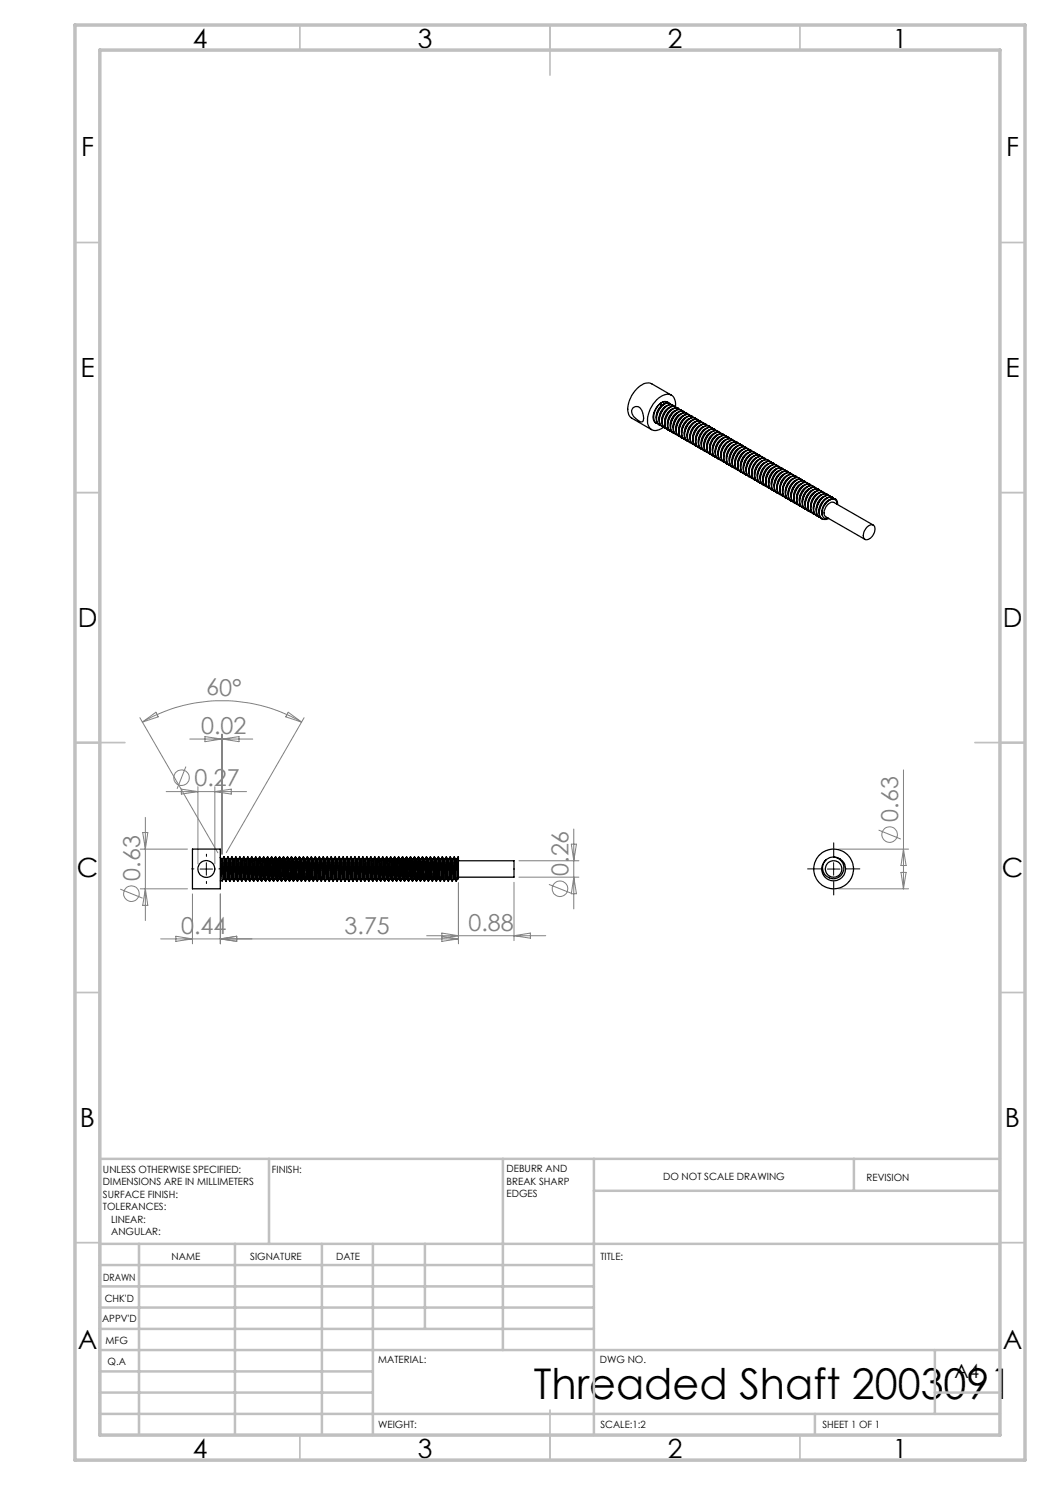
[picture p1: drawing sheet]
<svg xmlns="http://www.w3.org/2000/svg" width="210mm" height="297mm" viewBox="0 0 210 297" stroke-linecap="round" stroke-linejoin="round" font-family="sans-serif">
<g fill="none" stroke="#808080" stroke-width=".2">
<path d="M28 143.5l15.6 27.1M28.5 144.4a31.8 31.8 0 0 1 31.8 0M28.5 144.4l2.7-2 .4 1zM33.2 158.3h16.1M36.3 157.8l3.3 .5-3.3 .5zM37.2 153.3l-1.8 4.5M38 147.8h12.6M39.6 157.3v15.5M41 147.3l3.3 .5-3.3 .5zM43 157.3v15.5M43 158.3l3.2-.5v1zM44.3 146.8v24"/>
<path d="M44.5 146.8v24M44.5 147.8l3.3-.5v1zM57.6 142.4l2.7 2-3.1-1zM60.8 143.5l-15.5 27M180.7 154v23.8M24.1 177.8l4.4 1.8M28 169.8h9.5M28 177.8h9.5M28.5 166.5h1.1l-.5 3.3zM29.1 163.5v20.6M29.1 177.8l.5 3.3h-1.1zM38.5 178.8v10"/>
<path d="M44.1 178.8v10M91.7 176.6v12.2M102.8 176.5v11.6M103.8 172.2h12M103.8 175.4h12M109.8 176.9l4.4 1.7M114.3 168.8h1l-.5 3.4zM114.8 165.8v16M114.8 175.4l.5 3.3h-1zM167.7 169.8h14M167.7 177.8h14M175.7 166l4.5 1.8"/>
<path d="M180.2 174.5h1l-.5 3.3zM180.7 169.8l.5 3.3h-1zM32.1 187.8h59.6M35.2 187.3l3.3 .5-3.3 .5zM44.1 187.8l3.2-.5v1zM85.3 187.1h23.8M88.4 187.6l3.3-.5-3.3-.5v1.7l3.3-.5M88.4 187.3l3.3 .5M102.8 187.1l3.3-.5v1z"/>
<circle cx="36.3" cy="155.5" r="1.56"/>
<circle cx="26.3" cy="178.7" r="1.55"/>
<circle cx="112" cy="177.8" r="1.55"/>
<circle cx="177.9" cy="166.9" r="1.55"/>
</g>
<path d="M38.8 173.8h-.5M41.3 171.3v-.5M41.3 176.3v.4M43.8 173.8h.4M164.2 173.8h-2.7M166.7 171.3v-2.7M166.7 176.3v2.7M169.2 173.8h2.8" fill="none" stroke="#000" stroke-width=".2" stroke-dasharray="15.2 1.3 1.3 1.3"/>
<path d="M40 173.8h2.5M41.3 172.5v2.5M165.5 173.8h2.5M166.7 172.5v2.5" fill="none" stroke="#000" stroke-width=".2"/>
<g fill="none" stroke="#c0c0c0" stroke-width=".35">
<path d="M60 5v5M110 5v10M160 5v5M15 48.5h5M200 48.5h5M15 98.5h5M200 98.5h5M15 148.5h10M195 148.5h10M15 198.5h5M200 198.5h5M15 248.5h5"/>
<path d="M200 248.5h5M60 287v5M110 282v10M160 287v5"/>
</g>
<g fill="none" stroke="#c0c0c0" stroke-width=".5">
<path d="M53.8 231.8v17M100.6 231.8v38.2M118.8 231.8v55.2M118.8 238.2h81.2M170.8 231.8v6.4M200 231.8h-180v55.2M20 248.8h180M20 257.3h98.8M20 253h98.8M27.8 248.8v38.2M47 248.8v38.2M64.4 248.8v38.2"/>
<path d="M74.6 248.8v38.2M85 248.8v17M20 265.8h98.8M20 261.5h98.8M20 278.5h54.6M20 274.3h54.6M20 270h180M187 278.5h13M187 270v12.8M20 282.8h180M163 282.8v4.2"/>
</g>
<path d="M15 5h190v287h-190zM20 10h180v277h-180z" fill="none" stroke="#c0c0c0" stroke-width=".7"/>
<g fill="none" stroke="#000" stroke-width=".25">
<path d="M134.3 79.1l-3.9-2.3a2.6 2.6 0 0 0-3.1 1.1 5.3 5.3 0 0 0-1.5 5.1l.5 .6 4 2.3M126.6 81.6a1.18 1.18 0 0 1 1.2-.2 1.18 1.18 0 0 1 .7 1.1 1.89 1.89 0 0 1 0 1.8 2.55 2.55 0 0 1-2.2-2.2zM132 80.7a3.1 3.1 0 0 0-.9 3.8l.5 .2M132 80.7l.2 .5 .3-.2M132.3 80.5l.7-.2 1 .4M132.3 80.5a3.1 3.1 0 0 0-1.3 4l.3 .2M132.3 80.5l-.3 .2M132.5 81l-.3 .2a2.89 2.89 0 0 0-.9 2.4M132.5 81h.1M133.3 81.2a2.82 2.82 0 0 0-1.5 2.7M133.5 80.4h-.6l-.6 .1M133.5 80.4l.1 .1a3.3 3.3 0 0 0-2.2 4l.5 .5"/>
<path d="M133.5 80.4l-1 .6M133.9 81.5a2.83 2.83 0 0 0-1.5 2.8M134.2 80.9a1.3 1.3 0 0 0-1.9 .5 2.85 2.85 0 0 0-.6 3.4l.4 .3M134.4 81.8a2.94 2.94 0 0 0-1.5 2.8M134.5 81a1.57 1.57 0 0 0-1.9 .9 2.73 2.73 0 0 0-.4 3.2l.2 .2M134.8 81.2a1.01 1.01 0 0 0-1.7 .2 3.1 3.1 0 0 0-.9 3.7l.5 .3M135 82.1a2.94 2.94 0 0 0-1.5 2.8M135.1 81.3a1.81 1.81 0 0 0-1.9-2.4 5.6 5.6 0 0 0-3.6 6.2 1.65 1.65 0 0 0 2.8 .6l.3-.3M135.1 81.3a1.14 1.14 0 0 0-1.6 .5 2.86 2.86 0 0 0-.8 3.6l.3 .3M135.3 81.6a1.01 1.01 0 0 0-1.6 .1 3.1 3.1 0 0 0-.9 3.7l.4 .3M135.6 82.5a2.85 2.85 0 0 0-1.5 2.7M135.7 81.7a1.61 1.61 0 0 0-2 .8 2.86 2.86 0 0 0-.4 3.3l.3 .2"/>
<path d="M135.9 81.9a1.02 1.02 0 0 0-1.6 .1 3.4 3.4 0 0 0-1.1 3.5l.1 .3 .5 .2M136.1 82.8a2.85 2.85 0 0 0-1.5 2.7M136.2 82a1.58 1.58 0 0 0-2 .9 2.89 2.89 0 0 0-.4 3.2l.3 .2M136.5 82.2a1.07 1.07 0 0 0-1.7 .2 3.3 3.3 0 0 0-1.1 3.5l.2 .2 .5 .3M136.7 83.1a2.94 2.94 0 0 0-1.5 2.8M136.8 82.3a1.55 1.55 0 0 0-2 .9 2.89 2.89 0 0 0-.4 3.2l.3 .2M137 82.5a1.07 1.07 0 0 0-1.6 .2 3.3 3.3 0 0 0-1.1 3.5l.6 .5M137.3 83.4a2.94 2.94 0 0 0-1.6 2.8M137.3 82.7a1.16 1.16 0 0 0-1.6 .4 3 3 0 0 0-.8 3.6l.4 .2M137.6 82.8a1.07 1.07 0 0 0-1.6 .2 3.4 3.4 0 0 0-1.2 3.5l.7 .5M137.8 83.7a2.94 2.94 0 0 0-1.5 2.8M137.9 83a1.57 1.57 0 0 0-2 .9 2.91 2.91 0 0 0-.4 3.1l.3 .3"/>
<path d="M138.1 83.2a.98 .98 0 0 0-1.6 .1 3.4 3.4 0 0 0-1.1 3.5l.4 .5h.3M138.4 84.1a2.83 2.83 0 0 0-1.5 2.8M138.5 83.3a1.57 1.57 0 0 0-2 .9 2.91 2.91 0 0 0-.4 3.1l.2 .3M138.7 83.5a.98 .98 0 0 0-1.6 .1 3.3 3.3 0 0 0-1 3.8l.5 .3M138.9 84.4a2.75 2.75 0 0 0-1.5 2.8M139 83.6a1.55 1.55 0 0 0-1.9 .9 2.89 2.89 0 0 0-.5 3.2l.3 .2M139.2 83.8a1.05 1.05 0 0 0-1.6 .2 3.1 3.1 0 0 0-.9 3.7l.5 .3M139.5 84.7a2.82 2.82 0 0 0-1.5 2.8M139.6 83.9a1.55 1.55 0 0 0-2 .9 2.73 2.73 0 0 0-.4 3.2l.3 .2M139.8 84.1a1.05 1.05 0 0 0-1.6 .2 3.1 3.1 0 0 0-.9 3.7l.5 .3M140.1 85.1a2.83 2.83 0 0 0-1.5 2.7M140.1 84.2a1.49 1.49 0 0 0-1.9 1 2.73 2.73 0 0 0-.4 3.1l.2 .2"/>
<path d="M140.1 84.2l.1 .1M140.4 84.5l-.1-.1a1.3 1.3 0 0 0-1.9 .5 2.85 2.85 0 0 0-.6 3.5l.5 .2M140.6 85.4a2.94 2.94 0 0 0-1.5 2.8M140.7 84.6a1.57 1.57 0 0 0-2 .9 2.73 2.73 0 0 0-.4 3.1l.3 .3M140.9 84.8a1.01 1.01 0 0 0-1.6 .1 3.1 3.1 0 0 0-.9 3.8l.5 .3M141.2 85.7a2.94 2.94 0 0 0-1.5 2.8M141.3 84.9a1.14 1.14 0 0 0-1.6 .5 2.86 2.86 0 0 0-.8 3.6l.3 .2M141.5 85.1a1.01 1.01 0 0 0-1.6 .2 3.4 3.4 0 0 0-1.1 3.5l.4 .4 .2 .1M141.7 86a2.85 2.85 0 0 0-1.5 2.8M141.9 85.2a1.6 1.6 0 0 0-2.1 .9 2.8 2.8 0 0 0-.3 3.2l.2 .2M142.1 85.4a1.02 1.02 0 0 0-1.7 .2 3.4 3.4 0 0 0-1.1 3.5l.2 .3 .5 .2M142.3 86.4a2.94 2.94 0 0 0-1.5 2.7"/>
<path d="M142.4 85.5a1.58 1.58 0 0 0-2 1 2.8 2.8 0 0 0-.4 3.1l.3 .2M142.6 85.8a1.07 1.07 0 0 0-1.6 .1 3.3 3.3 0 0 0-1.1 3.5l.2 .3 .4 .2M142.9 86.7a2.94 2.94 0 0 0-1.5 2.8M142.9 85.9a1.55 1.55 0 0 0-1.9 .9 2.89 2.89 0 0 0-.5 3.2l.4 .2M143.2 86.1a1.07 1.07 0 0 0-1.6 .2 3.3 3.3 0 0 0-1.1 3.4l.6 .6M143.4 87a2.94 2.94 0 0 0-1.5 2.8M143.5 86.2a1.57 1.57 0 0 0-2 .9 2.89 2.89 0 0 0-.4 3.2l.3 .2M143.8 86.4a1.07 1.07 0 0 0-1.7 .2 3.4 3.4 0 0 0-1.1 3.5l.7 .5M144 87.3a2.94 2.94 0 0 0-1.5 2.8M144.1 86.5a1.57 1.57 0 0 0-2 .9 2.91 2.91 0 0 0-.4 3.2l.3 .2M144.3 86.7a.98 .98 0 0 0-1.6 .2 3.4 3.4 0 0 0-1.1 3.5l.4 .4 .2 .1M144.5 87.7a2.75 2.75 0 0 0-1.4 2.7"/>
<path d="M144.6 86.9a1.57 1.57 0 0 0-1.9 .8 2.91 2.91 0 0 0-.5 3.2l.3 .3M144.9 87.1a.98 .98 0 0 0-1.6 .1 3.3 3.3 0 0 0-1 3.8l.5 .2M145.1 88a2.75 2.75 0 0 0-1.5 2.7M145.2 87.2a1.55 1.55 0 0 0-2 .9 2.89 2.89 0 0 0-.4 3.2l.3 .2M145.4 87.4a1.05 1.05 0 0 0-1.6 .2 3.5 3.5 0 0 0-1.1 3.4l.4 .5h.3M145.7 88.3a2.82 2.82 0 0 0-1.5 2.7M145.8 87.5a1.55 1.55 0 0 0-2 .9 2.73 2.73 0 0 0-.4 3.2l.3 .2M146 87.7a1.05 1.05 0 0 0-1.6 .2 3.1 3.1 0 0 0-1 3.7l.5 .3M146.2 88.6a2.83 2.83 0 0 0-1.5 2.8M146.3 87.8a1.16 1.16 0 0 0-1.6 .5 2.9 2.9 0 0 0-.8 3.6l.3 .2M146.5 88a1.05 1.05 0 0 0-1.6 .2 3.1 3.1 0 0 0-.9 3.7l.5 .3M146.8 88.9a2.94 2.94 0 0 0-1.5 2.8"/>
<path d="M146.9 88.2a1.57 1.57 0 0 0-2 .8 2.73 2.73 0 0 0-.4 3.2l.3 .3M147.1 88.4a1.01 1.01 0 0 0-1.6 .1 3.1 3.1 0 0 0-.9 3.7l.4 .3M147.4 89.2a2.94 2.94 0 0 0-1.6 2.8M147.5 88.5a1.14 1.14 0 0 0-1.6 .4 2.86 2.86 0 0 0-.8 3.6l.2 .3M147.7 88.7a1.01 1.01 0 0 0-1.6 .1 3.4 3.4 0 0 0-1.1 3.5l.3 .5h.3M147.9 89.6a2.85 2.85 0 0 0-1.5 2.8M148 88.8a1.6 1.6 0 0 0-2 .9 2.8 2.8 0 0 0-.4 3.2l.3 .2M148.2 89a1.02 1.02 0 0 0-1.6 .1 3.4 3.4 0 0 0-1.1 3.6l.2 .2 .5 .3M148.5 89.9a2.94 2.94 0 0 0-1.5 2.8M148.6 89.1a1.58 1.58 0 0 0-2 .9 2.8 2.8 0 0 0-.4 3.2l.3 .2M148.8 89.3a1.07 1.07 0 0 0-1.6 .2 3.3 3.3 0 0 0-1.1 3.5l.1 .2 .5 .3M149 90.2a2.94 2.94 0 0 0-1.5 2.8"/>
<path d="M149.1 89.4a1.55 1.55 0 0 0-2 .9 2.89 2.89 0 0 0-.4 3.2l.3 .2M149.4 89.6a1.07 1.07 0 0 0-1.7 .2 3.3 3.3 0 0 0-1.1 3.5l.7 .5M149.6 90.6a2.94 2.94 0 0 0-1.5 2.7M149.7 89.8a1.57 1.57 0 0 0-2 .9 2.89 2.89 0 0 0-.4 3.1l.3 .2M149.8 95.3v.1M149.9 90a1.02 1.02 0 0 0-1.6 .1 3.4 3.4 0 0 0-1.1 3.5l.6 .6M150.2 90.9a2.94 2.94 0 0 0-1.5 2.8M150.2 90.1a1.57 1.57 0 0 0-1.9 .9 2.91 2.91 0 0 0-.5 3.2l.4 .2M150.5 90.3a1.02 1.02 0 0 0-1.6 .1 3.4 3.4 0 0 0-1.2 3.5l.4 .5 .3 .1M150.7 91.2a2.7 2.7 0 0 0-1.5 2.8M150.8 90.4a1.57 1.57 0 0 0-2 .9 2.96 2.96 0 0 0-.4 3.2l.3 .2M151 90.6a.98 .98 0 0 0-1.6 .2 3.3 3.3 0 0 0-.9 3.7l.5 .3"/>
<path d="M151.3 91.5a2.75 2.75 0 0 0-1.5 2.8M151.4 90.7a1.55 1.55 0 0 0-2 .9 2.89 2.89 0 0 0-.4 3.2l.3 .2M151.6 90.9a1.05 1.05 0 0 0-1.6 .2 3.5 3.5 0 0 0-1.1 3.5l.4 .4 .2 .1M151.8 91.9a2.83 2.83 0 0 0-1.4 2.7M151.9 91a1.55 1.55 0 0 0-1.9 1 2.73 2.73 0 0 0-.5 3.1l.3 .2M152.2 91.3a1.05 1.05 0 0 0-1.7 .1 3.1 3.1 0 0 0-.9 3.8l.5 .3M152.4 92.2a2.83 2.83 0 0 0-1.5 2.8M152.5 91.4a1.16 1.16 0 0 0-1.6 .4 2.9 2.9 0 0 0-.8 3.7l.3 .2M152.7 91.6a1.05 1.05 0 0 0-1.6 .2 3.1 3.1 0 0 0-.9 3.7l.4 .3M153 92.5a2.83 2.83 0 0 0-1.5 2.8M153.1 91.7a1.57 1.57 0 0 0-2 .9 2.73 2.73 0 0 0-.4 3.2l.3 .2M153.3 91.9a1.01 1.01 0 0 0-1.6 .2 3.1 3.1 0 0 0-1 3.7l.5 .3"/>
<path d="M153.5 92.8a2.94 2.94 0 0 0-1.5 2.8M153.6 92a1.57 1.57 0 0 0-1.9 .9 2.74 2.74 0 0 0-.5 3.2l.3 .2M153.8 92.2a1.01 1.01 0 0 0-1.6 .2 3.4 3.4 0 0 0-1.1 3.5l.4 .4 .3 .1M154.1 93.2a2.85 2.85 0 0 0-1.5 2.7M154.2 92.4a1.6 1.6 0 0 0-2 .9 2.8 2.8 0 0 0-.4 3.1l.3 .3M154.4 92.6a1 1 0 0 0-1.6 .1 3.3 3.3 0 0 0-1.1 3.5l.1 .3 .5 .2M154.7 93.5a2.94 2.94 0 0 0-1.6 2.7M154.8 92.7a1.58 1.58 0 0 0-2 .9 2.8 2.8 0 0 0-.4 3.2l.2 .2M155 92.9a1.07 1.07 0 0 0-1.6 .2 3.3 3.3 0 0 0-1.1 3.5l.6 .5M155.2 93.8a2.94 2.94 0 0 0-1.5 2.8M155.3 93a1.5 1.5 0 0 0-2 .9 2.89 2.89 0 0 0-.4 3.2l.3 .2M155.5 93.2a1.07 1.07 0 0 0-1.6 .2 3.3 3.3 0 0 0-1.1 3.5l.7 .5"/>
<path d="M155.8 94.1a2.94 2.94 0 0 0-1.5 2.8M155.9 93.3a1.57 1.57 0 0 0-2 .9 2.89 2.89 0 0 0-.4 3.2l.3 .2M156.1 93.6a1.02 1.02 0 0 0-1.6 .1 3.4 3.4 0 0 0-1.1 3.5l.6 .5M156.4 94.4a2.94 2.94 0 0 0-1.6 2.8M156.4 93.7a1.57 1.57 0 0 0-2 .8 2.91 2.91 0 0 0-.4 3.2l.3 .3M156.7 93.9a1.02 1.02 0 0 0-1.7 .1 3.4 3.4 0 0 0-1.1 3.5l.4 .5h.3M156.9 94.8a2.7 2.7 0 0 0-1.5 2.7M157 94a1.55 1.55 0 0 0-2 .9 2.89 2.89 0 0 0-.4 3.2l.3 .2M157.2 94.2a.98 .98 0 0 0-1.6 .1 3.5 3.5 0 0 0-1.1 3.6l.4 .4 .3 .1M157.4 95.1a2.75 2.75 0 0 0-1.4 2.8M157.6 94.3a1.55 1.55 0 0 0-2 .9 2.89 2.89 0 0 0-.4 3.2l.2 .2M157.8 94.5a1.05 1.05 0 0 0-1.7 .2 3.5 3.5 0 0 0-1.1 3.5l.4 .4 .3 .1"/>
<path d="M158 95.4a2.83 2.83 0 0 0-1.5 2.8M158.1 94.6a1.55 1.55 0 0 0-2 .9 2.73 2.73 0 0 0-.4 3.2l.3 .2M158.3 94.8a1.29 1.29 0 0 0-1.9 .5 2.8 2.8 0 0 0-.6 3.4l.5 .3M158.6 95.7a2.83 2.83 0 0 0-1.5 2.8M158.7 95a1.57 1.57 0 0 0-2 .8 2.73 2.73 0 0 0-.4 3.2l.3 .2M158.9 95.1a1.05 1.05 0 0 0-1.6 .2 3.1 3.1 0 0 0-.9 3.8l.4 .2M159.1 96.1a2.83 2.83 0 0 0-1.4 2.7M159.2 95.3a1.57 1.57 0 0 0-1.9 .9 2.74 2.74 0 0 0-.5 3.1l.3 .3M159.5 95.5a1.01 1.01 0 0 0-1.7 .1 3.1 3.1 0 0 0-.9 3.8l.5 .3M159.7 96.4a2.85 2.85 0 0 0-1.5 2.8M159.8 95.6a1.57 1.57 0 0 0-2 .9 2.74 2.74 0 0 0-.4 3.2l.3 .2M160 95.8a1.01 1.01 0 0 0-1.6 .2 3.2 3.2 0 0 0-.9 3.7l.4 .3"/>
<path d="M160.3 96.7a2.85 2.85 0 0 0-1.5 2.8M160.4 95.9a1.6 1.6 0 0 0-2 .9 2.8 2.8 0 0 0-.4 3.2l.3 .2M160.6 96.1a1.07 1.07 0 0 0-1.6 .2 3.3 3.3 0 0 0-1.1 3.5l.1 .2 .5 .3M160.8 97a2.94 2.94 0 0 0-1.5 2.8M160.9 96.2a1.58 1.58 0 0 0-2 1 2.8 2.8 0 0 0-.4 3.1l.3 .2M161.1 96.4a1.07 1.07 0 0 0-1.6 .2 3.3 3.3 0 0 0-1.1 3.5l.7 .5M161.4 97.4a2.94 2.94 0 0 0-1.5 2.8M161.4 96.6a2 2 0 0 0-2.2 1.4 2.17 2.17 0 0 0 .1 2.8l.1 .1M161.4 96.5l.1 .1M161.7 96.8a1.07 1.07 0 0 0-1.6 .1 3.3 3.3 0 0 0-1.1 3.5l.6 .6M162 97.7a2.94 2.94 0 0 0-1.6 2.8M162 96.9a1.57 1.57 0 0 0-1.9 .9 2.89 2.89 0 0 0-.5 3.2l.3 .2"/>
<path d="M162.3 97.1a1.02 1.02 0 0 0-1.6 .2 3.4 3.4 0 0 0-1.2 3.4l.7 .6M162.5 98a2.94 2.94 0 0 0-1.5 2.8M162.6 97.2a1.57 1.57 0 0 0-2 .9 2.91 2.91 0 0 0-.4 3.2l.3 .2M162.8 97.4a1.02 1.02 0 0 0-1.6 .2 3.5 3.5 0 0 0-1.1 3.5l.4 .4 .3 .1M163.1 98.4a2.85 2.85 0 0 0-1.5 2.7M163.2 97.5a1.55 1.55 0 0 0-2 1 2.89 2.89 0 0 0-.4 3.1l.3 .2M163.4 97.8a.98 .98 0 0 0-1.6 .1 3.5 3.5 0 0 0-1.1 3.5l.3 .4 .3 .1M163.6 98.7a2.82 2.82 0 0 0-1.5 2.7M163.7 97.9a1.55 1.55 0 0 0-2 .9 2.89 2.89 0 0 0-.4 3.1l.3 .3M163.9 98.1a1.05 1.05 0 0 0-1.6 .1 3.5 3.5 0 0 0-1.1 3.5l.4 .5h.3M164.2 99a2.83 2.83 0 0 0-1.5 2.8M164.3 98.2a1.55 1.55 0 0 0-2 .9 2.89 2.89 0 0 0-.4 3.2l.3 .2"/>
<path d="M164.5 98.4a1.29 1.29 0 0 0-1.9 .5 2.8 2.8 0 0 0-.6 3.4l.5 .3M164.7 99.3a2.83 2.83 0 0 0-1.4 2.8M164.9 98.5a1.57 1.57 0 0 0-2 .9 2.73 2.73 0 0 0-.4 3.2l.2 .2M165.1 98.7a1.01 1.01 0 0 0-1.7 .2 3.1 3.1 0 0 0-.9 3.7l.5 .3M165.3 99.6a2.83 2.83 0 0 0-1.5 2.8M165.4 98.8a1.57 1.57 0 0 0-2 .9 2.74 2.74 0 0 0-.4 3.2l.3 .2M165.6 99.1a1.01 1.01 0 0 0-1.6 .1 3.1 3.1 0 0 0-.9 3.7l.4 .3M165.9 100a2.73 2.73 0 0 0-1.4 3.1M166 100a.92 .92 0 0 1 1-.1 .92 .92 0 0 1 .4 1M166 100a.91 .91 0 0 1 1.1-.2 .91 .91 0 0 1 .4 1.1M166 100l-1.1 1.1M166 99.2a1.57 1.57 0 0 0-2 .8 2.74 2.74 0 0 0-.4 3.2l.3 .3"/>
<path d="M166.2 99.4a1.01 1.01 0 0 0-1.6 .1 3.2 3.2 0 0 0-.9 3.8l.4 .2M166.5 99.5a1.6 1.6 0 0 0-2 .9 2.8 2.8 0 0 0-.4 3.2l.3 .2M166.8 99.7a1.07 1.07 0 0 0-1.7 .2 3.3 3.3 0 0 0-1.1 3.5 1.17 1.17 0 0 0 1.7 .3M167.1 99.8a1.58 1.58 0 0 0-2 .9l-.2 .4M164.9 101.1a1.9 1.9 0 0 0 0 2.5h.8M173.4 105.5a.89 .89 0 0 1 1.5-.1 2.07 2.07 0 0 1-1.9 2.5 1.75 1.75 0 0 1 .4-2.4zM174.7 105l-7.9-4.5a1.63 1.63 0 0 0-1.8 1.4 1.21 1.21 0 0 0 .1 1.5l7.9 4.5M38.5 169.8h5.6v8h-5.6zM44.1 176.2h.3M44.3 171.8h.2M44.5 171.8l.4 3.9M44.7 175.8l-.3 .4"/>
<path d="M44.7 175.8l-.3-3.7-.3-.6 .3 4.7M44.7 175.8h.2M44.8 171.4a8.8 8.8 0 0 1 .3 3.3l.2 1.5M44.8 171.4l.3 4.5 .1 .3M44.8 171.4l-.3 .4M44.9 171.5a6.8 6.8 0 0 1 .5 3.3l.1 1h.2l.2 .4M44.9 175.8l.2 .4M45.1 171.8h.2l.1 .3 .3 3.6M45.3 171.9l.2-.5 .4 4.8M45.5 175.8l-.2 .4M45.5 171.4l.2 .4 .3 4.4M45.6 171.5l.4 .6 .3 3.7"/>
<path d="M45.9 171.8h.2v.3l.4 3.6M45.9 176.2h.1M46.1 171.9l.3-.5 .3 4.5 .1 .3M46.3 175.8l-.3 .4M46.3 175.8h.2M46.4 171.4a8.8 8.8 0 0 1 .3 3.3l.1 1.5 .3-.4M46.5 171.5a6.8 6.8 0 0 1 .5 3.3l.1 1h.2l.2 .4M46.5 175.8l.2 .4M46.7 171.8h.2l.1 .3 .3 3.6M46.8 171.9l.3-.5 .4 4.8M47.1 171.4l.2 .4 .3 4.4M47.2 171.5l.4 .6 .3 3.7"/>
<path d="M47.5 171.8h.2v.3l.3 3.6M47.5 176.2h.1M47.7 171.9l.2-.5 .4 4.5 .1 .3M47.9 175.8l-.3 .4M47.9 175.8h.2M47.9 171.4a8.8 8.8 0 0 1 .4 3.3l.1 1.5 .3-.4M48 171.5a6.8 6.8 0 0 1 .5 3.3l.1 1h.3l.2 .4M48 175.8l.3 .4M48.3 171.8h.2v.3l.4 3.6M48.4 171.9l.3-.5 .4 4.8M48.7 171.4l.2 .4 .3 4.4M48.8 171.5l.3 .6 .4 3.7"/>
<path d="M49.1 171.8h.1l.1 .3 .3 3.6M49.1 176.2h.1M49.2 171.9l.3-.5 .4 4.8M49.5 175.8l-.3 .4M49.5 175.8h.1l.3 .4M49.5 171.4a8.8 8.8 0 0 1 .3 3.3l.2 1.5M49.6 171.5a6.8 6.8 0 0 1 .5 3.3l.1 1M49.8 171.8h.3v.3l.3 3.6M49.9 176.2h.1M50 171.9l.3-.5 .4 4.8M50.2 175.8h.2l.3 .4M50.3 175.8l-.3 .4"/>
<path d="M50.3 171.4l.2 .4 .3 4.4M50.4 171.5l.3 .6 .3 3.7M50.7 171.8h.1l.1 .3 .3 3.6M50.7 176.2h.1M50.8 171.9l.3-.5 .3 4.5 .2 .3M51 175.8l-.2 .4M51 175.8h.3M51.1 171.4a8.8 8.8 0 0 1 .3 3.3l.2 1.5M51.2 171.5a6.8 6.8 0 0 1 .5 3.3l.1 1h.2l.3 .4M51.2 175.8l.3 .4M51.4 171.8h.2l.1 .3 .3 3.6M51.6 171.9l.3-.5 .4 4.8"/>
<path d="M51.9 175.8l-.3 .4M51.9 171.4l.2 .4 .3 4.4M52 171.5l.3 .6 .3 3.7M52.2 171.8h.2l.1 .3 .3 3.6M52.3 176.2h.1M52.4 171.9l.3-.5 .3 4.5 .2 .3M52.6 175.8l-.2 .4M52.6 175.8h.2M52.7 171.4a8.8 8.8 0 0 1 .3 3.3l.2 1.5 .2-.4M52.8 171.5a6.8 6.8 0 0 1 .5 3.3l.1 1h.2l.3 .4M52.8 175.8l.3 .4M53 171.8h.2l.1 .3 .3 3.6"/>
<path d="M53.2 171.9l.3-.5 .4 4.8M53.5 171.4l.2 .4 .3 4.4M53.6 171.5l.3 .6 .3 3.7M53.8 171.8h.2l.1 .3 .3 3.6M53.9 176.2h.1M54 171.9l.3-.5 .3 4.5 .2 .3M54.2 175.8l-.2 .4M54.2 175.8h.2M54.3 171.4a8.8 8.8 0 0 1 .3 3.3l.2 1.5 .2-.4M54.4 171.5a6.8 6.8 0 0 1 .5 3.3l.1 1h.2l.3 .4M54.4 175.8l.2 .4M54.6 171.8h.2l.1 .3 .3 3.6"/>
<path d="M54.8 171.9l.3-.5 .4 4.8M55.1 171.4l.1 .4 .4 4.4M55.2 171.5l.3 .6 .3 3.7M55.4 171.8h.2l.1 .3 .3 3.6M55.5 176.2h.1M55.6 171.9l.3-.5 .4 4.8M55.8 175.8l-.2 .4M55.8 175.8h.2l.2 .4M55.9 171.4a8.8 8.8 0 0 1 .3 3.3l.2 1.5M56 171.5a6.8 6.8 0 0 1 .5 3.3l.1 1M56.2 171.8h.2l.1 .3 .3 3.6M56.3 176.2h.1"/>
<path d="M56.4 171.9l.3-.5 .3 4.8M56.6 175.8h.2l.2 .4M56.6 175.8l-.2 .4M56.7 171.4l.1 .4 .3 4.4M56.8 171.5l.3 .6 .3 3.7M57 171.8h.2l.1 .3 .3 3.6M57 176.2h.1M57.2 171.9l.3-.5 .3 4.5 .1 .3M57.4 175.8l-.3 .4M57.4 175.8h.2M57.5 171.4a8.8 8.8 0 0 1 .3 3.3l.2 1.5M57.6 171.5a6.8 6.8 0 0 1 .5 3.3l.1 1h.2l.2 .4"/>
<path d="M57.6 175.8l.2 .4M57.8 171.8h.2l.1 .3 .3 3.6M58 171.9l.2-.5 .4 4.8M58.2 175.8l-.2 .4M58.2 171.4l.2 .4 .3 4.4M58.3 171.5l.4 .6 .3 3.7M58.6 171.8h.2v.3l.4 3.6M58.6 176.2h.1M58.8 171.9l.3-.5 .3 4.5 .1 .3M59 175.8l-.3 .4M59 175.8h.2M59.1 171.4a8.8 8.8 0 0 1 .3 3.3l.1 1.5 .3-.4"/>
<path d="M59.2 171.5a6.8 6.8 0 0 1 .5 3.3l.1 1h.2l.2 .4M59.2 175.8l.2 .4M59.4 171.8h.2l.1 .3 .3 3.6M59.5 171.9l.3-.5 .4 4.8M59.8 171.4l.2 .4 .3 4.4M59.9 171.5l.4 .6 .3 3.7M60.2 171.8h.2v.3l.3 3.6M60.2 176.2h.1M60.4 171.9l.2-.5 .4 4.5 .1 .3M60.6 175.8l-.3 .4M60.6 175.8h.2M60.6 171.4a8.8 8.8 0 0 1 .4 3.3l.1 1.5 .3-.4"/>
<path d="M60.7 171.5a6.8 6.8 0 0 1 .5 3.3l.1 1h.3l.2 .4M60.7 175.8l.3 .4M61 171.8h.2v.3l.4 3.6M61.1 171.9l.3-.5 .4 4.8M61.4 171.4l.2 .4 .3 4.4M61.5 171.5l.3 .6 .4 3.7M61.8 171.8h.1l.1 .3 .3 3.6M61.8 176.2h.1M61.9 171.9l.3-.5 .4 4.8M62.2 175.8l-.3 .4M62.2 175.8h.1l.3 .4M62.2 171.4a8.8 8.8 0 0 1 .3 3.3l.2 1.5"/>
<path d="M62.3 171.5a6.8 6.8 0 0 1 .5 3.3l.1 1M62.5 171.8h.3v.3l.3 3.6M62.6 176.2h.1M62.7 171.9l.3-.5 .4 4.8M62.9 175.8h.2l.3 .4M63 175.8l-.3 .4M63 171.4l.2 .4 .3 4.4M63.1 171.5l.3 .6 .3 3.7M63.4 171.8h.1l.1 .3 .3 3.6M63.4 176.2h.1M63.5 171.9l.3-.5 .3 4.5 .2 .3M63.7 175.8l-.2 .4"/>
<path d="M63.7 175.8h.3M63.8 171.4a8.8 8.8 0 0 1 .3 3.3l.2 1.5M63.9 171.5a6.8 6.8 0 0 1 .5 3.3l.1 1h.2l.3 .4M63.9 175.8l.3 .4M64.1 171.8h.2l.1 .3 .3 3.6M64.3 171.9l.3-.5 .4 4.8M64.6 175.8l-.3 .4M64.6 171.4l.2 .4 .3 4.4M64.7 171.5l.3 .6 .3 3.7M64.9 171.8h.2l.1 .3 .3 3.6M65 176.2h.1M65.1 171.9l.3-.5 .3 4.5 .2 .3"/>
<path d="M65.3 175.8l-.2 .4M65.3 175.8h.2M65.4 171.4a8.8 8.8 0 0 1 .3 3.3l.2 1.5 .2-.4M65.5 171.5a6.8 6.8 0 0 1 .5 3.3l.1 1h.2l.3 .4M65.5 175.8l.3 .4M65.7 171.8h.2l.1 .3 .3 3.6M65.9 171.9l.3-.5 .4 4.8M66.2 171.4l.2 .4 .3 4.4M66.3 171.5l.3 .6 .3 3.7M66.5 171.8h.2l.1 .3 .3 3.6M66.6 176.2h.1M66.7 171.9l.3-.5 .3 4.5 .2 .3"/>
<path d="M66.9 175.8l-.2 .4M66.9 175.8h.2M67 171.4a8.8 8.8 0 0 1 .3 3.3l.2 1.5 .2-.4M67.1 171.5a6.8 6.8 0 0 1 .5 3.3l.1 1h.2l.3 .4M67.1 175.8l.2 .4M67.3 171.8h.2l.1 .3 .3 3.6M67.5 171.9l.3-.5 .4 4.8M67.8 171.4l.1 .4 .4 4.4M67.9 171.5l.3 .6 .3 3.7M68.1 171.8h.2l.1 .3 .3 3.6M68.2 176.2h.1M68.3 171.9l.3-.5 .4 4.8"/>
<path d="M68.5 175.8l-.2 .4M68.5 175.8h.2l.2 .4M68.6 171.4a8.8 8.8 0 0 1 .3 3.3l.2 1.5M68.7 171.5a6.8 6.8 0 0 1 .5 3.3l.1 1M68.9 171.8h.2l.1 .3 .3 3.6M69 176.2h.1M69.1 171.9l.3-.5 .3 4.8M69.3 175.8h.2l.2 .4M69.3 175.8l-.2 .4M69.4 171.4l.1 .4 .3 4.4M69.5 171.5l.3 .6 .3 3.7M69.7 171.8h.2l.1 .3 .3 3.6"/>
<path d="M69.7 176.2h.1M69.9 171.9l.3-.5 .3 4.5 .1 .3M70.1 175.8l-.3 .4M70.1 175.8h.2M70.2 171.4a8.8 8.8 0 0 1 .3 3.3l.2 1.5M70.3 171.5a6.8 6.8 0 0 1 .5 3.3l.1 1h.2l.2 .4M70.3 175.8l.2 .4M70.5 171.8h.2l.1 .3 .3 3.6M70.7 171.9l.2-.5 .4 4.8M70.9 175.8l-.2 .4M70.9 171.4l.2 .4 .3 4.4M71 171.5l.4 .6 .3 3.7"/>
<path d="M71.3 171.8h.2v.3l.4 3.6M71.3 176.2h.1M71.5 171.9l.3-.5 .3 4.5 .1 .3M71.7 175.8l-.3 .4M71.7 175.8h.2M71.8 171.4a8.8 8.8 0 0 1 .3 3.3l.1 1.5 .3-.4M71.9 171.5a6.8 6.8 0 0 1 .5 3.3l.1 1h.2l.2 .4M71.9 175.8l.2 .4M72.1 171.8h.2l.1 .3 .3 3.6M72.2 171.9l.3-.5 .4 4.8M72.5 171.4l.2 .4 .3 4.4M72.6 171.5l.4 .6 .3 3.7"/>
<path d="M72.9 171.8h.2v.3l.3 3.6M72.9 176.2h.1M73.1 171.9l.2-.5 .4 4.5 .1 .3M73.3 175.8l-.3 .4M73.3 175.8h.2M73.3 171.4a8.8 8.8 0 0 1 .4 3.3l.1 1.5 .3-.4M73.4 171.5a6.8 6.8 0 0 1 .5 3.3l.1 1h.3l.2 .4M73.4 175.8l.3 .4M73.7 171.8h.2v.3l.4 3.6M73.8 171.9l.3-.5 .4 4.8M74.1 171.4l.2 .4 .3 4.4M74.2 171.5l.3 .6 .4 3.7"/>
<path d="M74.5 171.8h.1l.1 .3 .3 3.6M74.5 176.2h.1M74.6 171.9l.3-.5 .4 4.8M74.9 175.8l-.3 .4M74.9 175.8h.1l.3 .4M74.9 171.4a8.8 8.8 0 0 1 .3 3.3l.2 1.5M75 171.5a6.8 6.8 0 0 1 .5 3.3l.1 1M75.2 171.8h.3v.3l.3 3.6M75.3 176.2h.1M75.4 171.9l.3-.5 .4 4.8M75.6 175.8h.2l.3 .4M75.7 175.8l-.3 .4"/>
<path d="M75.7 171.4l.2 .4 .3 4.4M75.8 171.5l.3 .6 .3 3.7M76.1 171.8h.1l.1 .3 .3 3.6M76.1 176.2h.1M76.2 171.9l.3-.5 .3 4.5 .2 .3M76.4 175.8l-.2 .4M76.4 175.8h.3M76.5 171.4a8.8 8.8 0 0 1 .3 3.3l.2 1.5M76.6 171.5a6.8 6.8 0 0 1 .5 3.3l.1 1h.2l.3 .4M76.6 175.8l.3 .4M76.8 171.8h.2l.1 .3 .3 3.6M77 171.9l.3-.5 .4 4.8"/>
<path d="M77.3 175.8l-.3 .4M77.3 171.4l.2 .4 .3 4.4M77.4 171.5l.3 .6 .3 3.7M77.6 171.8h.2l.1 .3 .3 3.6M77.7 176.2h.1M77.8 171.9l.3-.5 .3 4.5 .2 .3M78 175.8l-.2 .4M78 175.8h.2M78.1 171.4a8.8 8.8 0 0 1 .3 3.3l.2 1.5 .2-.4M78.2 171.5a6.8 6.8 0 0 1 .5 3.3l.1 1h.2l.3 .4M78.2 175.8l.3 .4M78.4 171.8h.2l.1 .3 .3 3.6"/>
<path d="M78.6 171.9l.3-.5 .4 4.8M78.9 171.4l.2 .4 .3 4.4M79 171.5l.3 .6 .3 3.7M79.2 171.8h.2l.1 .3 .3 3.6M79.3 176.2h.1M79.4 171.9l.3-.5 .3 4.5 .2 .3M79.6 175.8l-.2 .4M79.6 175.8h.2M79.7 171.4a8.8 8.8 0 0 1 .3 3.3l.2 1.5 .2-.4M79.8 171.5a6.8 6.8 0 0 1 .5 3.3l.1 1h.2l.3 .4M79.8 175.8l.2 .4M80 171.8h.2l.1 .3 .3 3.6"/>
<path d="M80.2 171.9l.3-.5 .4 4.8M80.5 171.4l.1 .4 .4 4.4M80.6 171.5l.3 .6 .3 3.7M80.8 171.8h.2l.1 .3 .3 3.6M80.9 176.2h.1M81 171.9l.3-.5 .4 4.8M81.2 175.8l-.2 .4M81.2 175.8h.2l.2 .4M81.3 171.4a8.8 8.8 0 0 1 .3 3.3l.2 1.5M81.4 171.5a6.8 6.8 0 0 1 .5 3.3l.1 1M81.6 171.8h.2l.1 .3 .3 3.6M81.7 176.2h.1"/>
<path d="M81.8 171.9l.3-.5 .3 4.8M82 175.8h.2l.2 .4M82 175.8l-.2 .4M82.1 171.4l.1 .4 .3 4.4M82.2 171.5l.3 .6 .3 3.7M82.4 171.8h.2l.1 .3 .3 3.6M82.4 176.2h.1M82.6 171.9l.3-.5 .3 4.5 .1 .3M82.8 175.8l-.3 .4M82.8 175.8h.2M82.9 171.4a8.8 8.8 0 0 1 .3 3.3l.2 1.5M83 171.5a6.8 6.8 0 0 1 .5 3.3l.1 1h.2l.2 .4"/>
<path d="M83 175.8l.2 .4M83.2 171.8h.2l.1 .3 .3 3.6M83.4 171.9l.2-.5 .4 4.8M83.6 175.8l-.2 .4M83.6 171.4l.2 .4 .3 4.4M83.7 171.5l.4 .6 .3 3.7M84 171.8h.2v.3l.4 3.6M84 176.2h.1M84.2 171.9l.3-.5 .3 4.5 .1 .3M84.4 175.8l-.3 .4M84.4 175.8h.2M84.5 171.4a8.8 8.8 0 0 1 .3 3.3l.1 1.5 .3-.4"/>
<path d="M84.6 171.5a6.8 6.8 0 0 1 .5 3.3l.1 1h.2l.2 .4M84.6 175.8l.2 .4M84.8 171.8h.2l.1 .3 .3 3.6M84.9 171.9l.3-.5 .4 4.8M85.2 171.4l.2 .4 .3 4.4M85.3 171.5l.4 .6 .3 3.7M85.6 171.8h.2v.3l.3 3.6M85.6 176.2h.1M85.8 171.9l.2-.5 .4 4.5 .1 .3M86 175.8l-.3 .4M86 175.8h.2M86 171.4a8.8 8.8 0 0 1 .4 3.3l.1 1.5 .3-.4"/>
<path d="M86.1 171.5a6.8 6.8 0 0 1 .5 3.3l.1 1h.3l.2 .4M86.1 175.8l.3 .4M86.4 171.8h.2v.3l.4 3.6M86.5 171.9l.3-.5 .4 4.8M86.8 171.4l.2 .4 .3 4.4M86.9 171.5l.3 .6 .4 3.7M87.2 171.8h.1l.1 .3 .3 3.6M87.2 176.2h.1M87.3 171.9l.3-.5 .4 4.8M87.6 175.8l-.3 .4M87.6 175.8h.1l.3 .4M87.6 171.4a8.8 8.8 0 0 1 .3 3.3l.2 1.5"/>
<path d="M87.7 171.5a6.8 6.8 0 0 1 .5 3.3l.1 1M87.9 171.8h.3v.3l.3 3.6M88 176.2h.1M88.1 171.9l.3-.5 .4 4.8M88.3 175.8h.2l.3 .4M88.4 175.8l-.3 .4M88.4 171.4l.2 .4 .3 4.4M88.5 171.5l.3 .6 .3 3.7M88.8 171.8h.1l.1 .3 .3 3.6M88.8 176.2h.1M88.9 171.9l.3-.5 .3 4.5 .2 .3M89.1 175.8l-.2 .4"/>
<path d="M89.1 175.8h.3M89.2 171.4a8.8 8.8 0 0 1 .3 3.3l.2 1.5M89.3 171.5a6.8 6.8 0 0 1 .5 3.3l.1 1h.2l.3 .4M89.3 175.8l.3 .4M89.5 171.8h.2l.1 .3 .3 3.6M89.7 171.9l.3-.5 .4 4.8M90 175.8l-.3 .4M90 171.4l.2 .4 .3 4.4M90.1 171.5l.3 .6 .3 3.7M90.3 171.8h.2l.1 .3 .3 3.6M90.4 176.2h.1M90.5 171.9l.3-.5 .3 4.5 .2 .3"/>
<path d="M90.7 175.8l-.2 .4M90.7 175.8h.2M90.8 171.4a8.8 8.8 0 0 1 .3 3.3l.2 1.5 .2-.4M90.9 171.5a6.8 6.8 0 0 1 .5 3.3l.1 1h.2v-.2M90.9 175.8l.3 .4M91.1 171.8h.2l.1 .3 .3 3.5M91.3 171.9l.3-.5 .1 .6M91.6 171.4h.1v.6M91.7 172v3.6M91.7 172.2h11.1v3.2h-11.1M166.7 171.4a2.38 2.38 0 0 1 2.4 3 2.38 2.38 0 0 1-3.6 1.4 2.38 2.38 0 0 1-.4-3.8M168.1 171.8h.1"/>
<circle cx="41.3" cy="173.8" r="1.7"/>
<circle cx="166.7" cy="173.6" r="2.15"/>
<circle cx="166.7" cy="173.8" r="4"/>
<circle cx="166.7" cy="173.8" r="1.66"/>
</g>
<text font-size="8.5" x="106.8" y="279.7">Threaded Shaft 2003091</text>
<g font-size="5.3">
<text x="38.5" y="9.5">4</text>
<text x="83.5" y="9.5">3</text>
<text x="133.6" y="9.5">2</text>
<text x="178.6" y="9.5">1</text>
<text x="16.2" y="31.2">F</text>
<text x="201.2" y="31.2">F</text>
<text x="16.1" y="75.5">E</text>
<text x="201.1" y="75.5">E</text>
<text x="15.5" y="125.5">D</text>
<text x="200.5" y="125.5">D</text>
<text x="15.4" y="175.5">C</text>
<text x="200.4" y="175.5">C</text>
<text x="16" y="225.5">B</text>
<text x="201" y="225.5">B</text>
<text x="15.5" y="269.7">A</text>
<text x="200.5" y="269.7">A</text>
<text x="38.5" y="291.5">4</text>
<text x="83.5" y="291.5">3</text>
<text x="133.6" y="291.5">2</text>
<text x="178.6" y="291.5">1</text>
</g>
<g font-size="4.7" fill="#808080">
<text x="41.2" y="139.1" transform="rotate(1 41.2 139.1)">60°</text>
<text x="40.2" y="146.8">0.02</text>
<text x="38.9" y="157.2">0.27</text>
<text x="179.7" y="164.3" transform="rotate(-90 179.7 164.3)">0.63</text>
<text x="28" y="176.1" transform="rotate(-90 28 176.1)">0.63</text>
<text x="113.7" y="175.2" transform="rotate(-90 113.7 175.2)">0.26</text>
<text x="36.2" y="186.7">0.44</text>
<text x="68.9" y="186.7">3.75</text>
<text x="93.7" y="186.1">0.88</text>
</g>
<text font-size="3.9" x="190.9" y="275.5">A4</text>
<g font-size="2">
<text x="20.6" y="234.6">UNLESS OTHERWISE SPECIFIED:</text>
<text x="20.6" y="237.1">DIMENSIONS ARE IN MILLIMETERS</text>
<text x="20.6" y="239.6">SURFACE FINISH:</text>
<text x="54.4" y="234.6">FINISH:</text>
<text x="101.3" y="234.5">DEBURR AND</text>
<text x="101.3" y="237">BREAK SHARP</text>
<text x="101.3" y="239.5">EDGES</text>
<text x="132.6" y="236">DO NOT SCALE DRAWING</text>
<text x="173.3" y="236.2">REVISION</text>
<text x="20.6" y="242.1">TOLERANCES:</text>
<text x="22.2" y="244.6">LINEAR:</text>
<text x="22.2" y="247.1">ANGULAR:</text>
<text x="34.3" y="252">NAME</text>
<text x="50" y="251.9">SIGNATURE</text>
<text x="67.2" y="251.9">DATE</text>
<text x="120.1" y="251.9">TITLE:</text>
<text x="20.6" y="256.1">DRAWN</text>
<text x="20.9" y="260.3">CHK'D</text>
<text x="20.4" y="264.4">APPV'D</text>
<text x="21.1" y="268.8">MFG</text>
<text x="21.5" y="273">Q.A</text>
<text x="75.6" y="272.5">MATERIAL:</text>
<text x="120" y="272.5">DWG NO.</text>
<text x="75.6" y="285.5">WEIGHT:</text>
<text x="120.1" y="285.6">SCALE:1:2</text>
<text x="164.5" y="285.6">SHEET 1 OF 1</text>
</g>
</svg>
